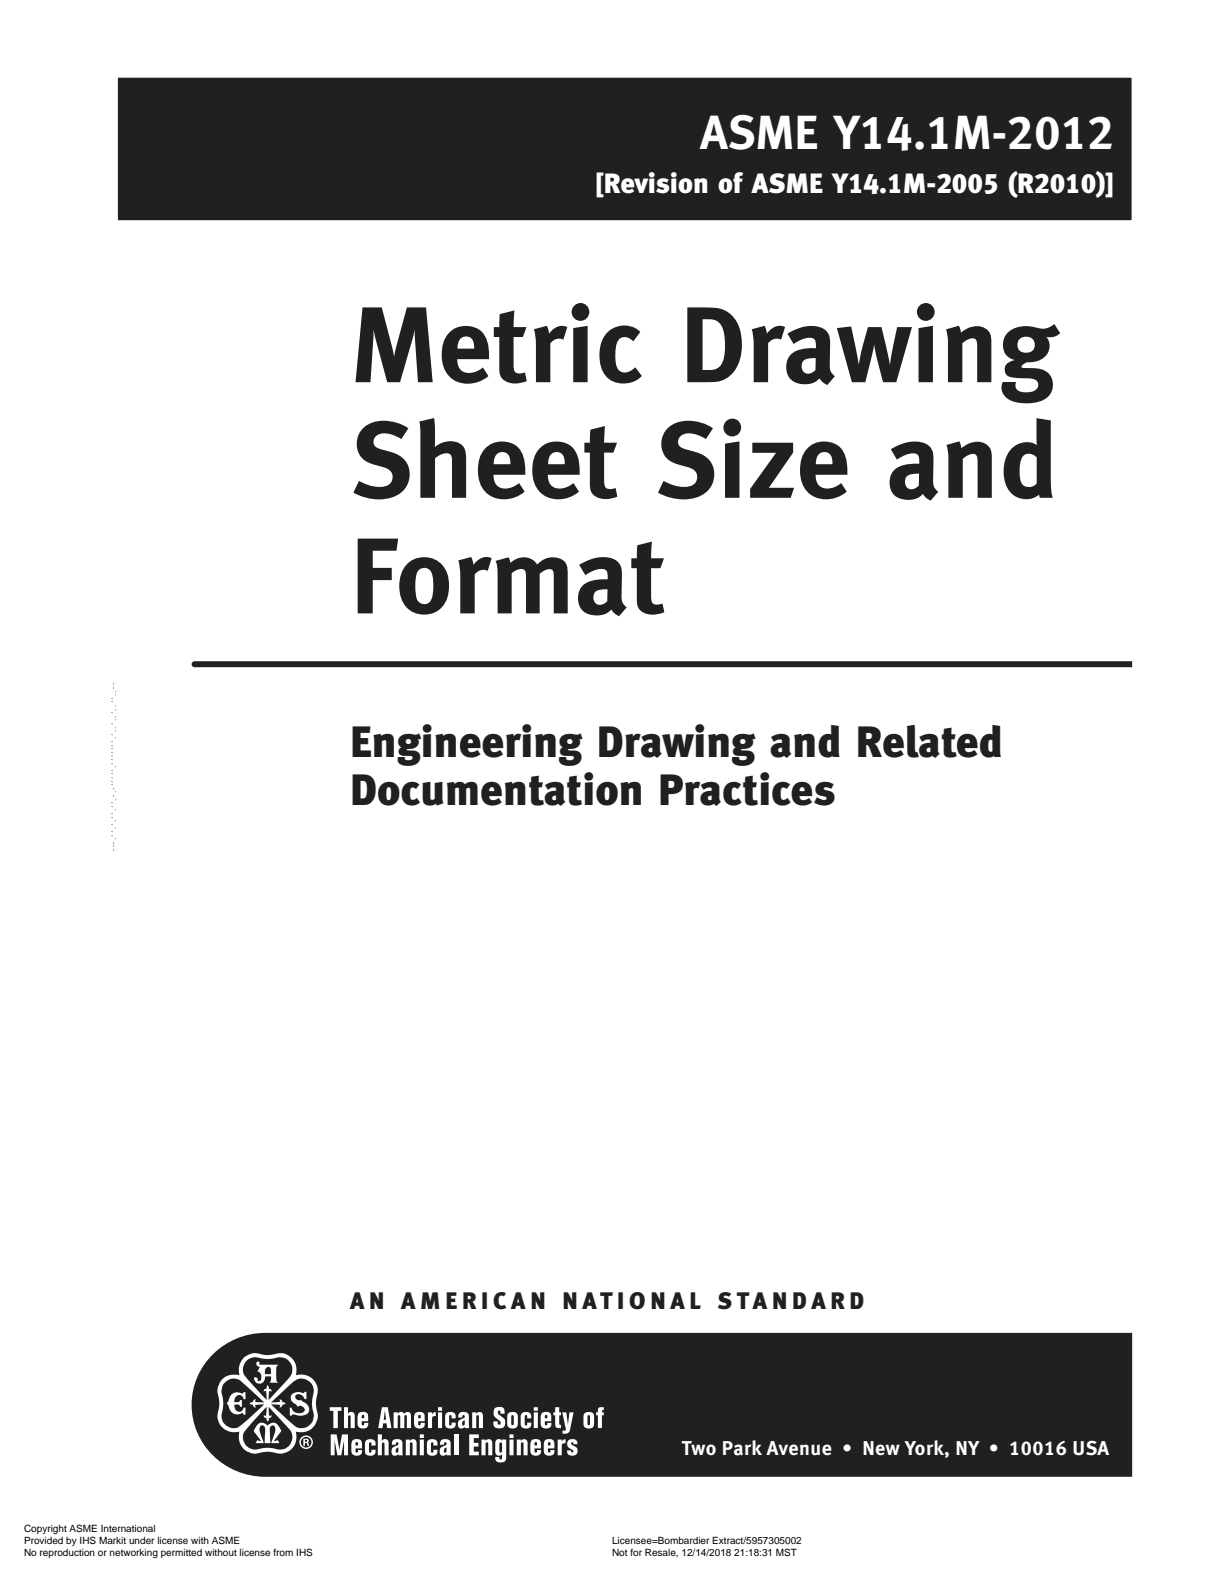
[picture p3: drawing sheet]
<svg xmlns="http://www.w3.org/2000/svg" width="216mm" height="279mm" viewBox="0 0 216 279" stroke-linecap="round" stroke-linejoin="round" font-family="sans-serif">
<path d="M20.7 13.6h179v25.3h-179z" fill="#231f20"/>
<path d="M20.7 13.6h179v25.3h-179z" fill="none" stroke="#fff" stroke-width=".18"/>
<g fill="#231f20">
<path d="M33.9 116.9l.4-.3h165.4v1.1h-165.4a.53 .53 0 0 1-.4-.8z"/>
<path d="M37.1 239.3a13.1 13.1 0 0 1 9.7-4.2h152.9v25.4h-152.9a12.7 12.7 0 0 1-11.8-7.4 12.7 12.7 0 0 1 2.1-13.8z"/>
</g>
<g fill="#fff">
<path d="M51.6 245.8a2.14 2.14 0 0 1 2-.1l.1-.2h.3v1.3h-.3a.93 .93 0 0 0-.6-.8 .93 .93 0 0 0-1 .3 .72 .72 0 0 0 1 .6l.2 .3a1.51 1.51 0 0 1 1.1 2 2.45 2.45 0 0 1-2.6 .3h-.3v.2h-.4v-1.4h.3a1.31 1.31 0 0 0 1.1 1 1.31 1.31 0 0 0 1.3-.5 .82 .82 0 0 0-.5-.7 .82 .82 0 0 0-.8 0l-.4-.4a1.1 1.1 0 0 1-.5-1.9z"/>
<path d="M40.9 246a1.84 1.84 0 0 1 1.9-.2l.1-.2h.4v1.2h-.3a.78 .78 0 0 0-.8-.8 .78 .78 0 0 0-.8 .7l-.1 .6h.3a.51 .51 0 0 0 .7-.3h.4v1.1h-.3l-.3-.3h-.8a.88 .88 0 0 0 .4 1.1 .88 .88 0 0 0 1.2-.3l.1-.3h.3v1.2h-.4l-.2-.3a1.56 1.56 0 0 1-2.4-1.2l-.3-.4v-.1z"/>
<path d="M45.6 251.1a1.2 1.2 0 0 1 1.6 .4 1.23 1.23 0 0 1 1.2-.5 1.23 1.23 0 0 1 1 .9l.2 .6-1.3 1.8 .7-.3 .3 .6h-1.4l.1-.6a5.3 5.3 0 0 0 .5-2.3l-.3-.3a.82 .82 0 0 0-.6 1.2l.1 2h-1v-.9a3.3 3.3 0 0 0-.2-2.2 .59 .59 0 0 0-.7 .2 .59 .59 0 0 0 0 .7l.7 2.2h-1.4l.3-.6 .7 .2-1.4-1.8z"/>
<path d="M58.2 248.2h2v.7h-.6v3h-.8v-3h-.6z"/>
<path d="M60.7 248.2h.7v1.2a.65 .65 0 0 1 .8-.3 .65 .65 0 0 1 .4 .8v2h-.7v-1.9a.25 .25 0 0 0-.3-.4 .25 .25 0 0 0-.2 .4v1.9h-.7z"/>
<path d="M69.4 249.1h.8v.3a.64 .64 0 0 1 .5-.4 .64 .64 0 0 1 .6 .4 .63 .63 0 0 1 .8-.3 .63 .63 0 0 1 .4 .8v2h-.7v-2a.23 .23 0 0 0-.2-.3 .23 .23 0 0 0-.3 .3v2h-.7v-2.1a.23 .23 0 0 0-.3-.2 .23 .23 0 0 0-.1 .3v2h-.8z"/>
<path d="M75.5 249.1h.7v.4l.2-.3 .5-.1v.7h-.4l-.3 .2v1.9h-.7z"/>
<path d="M78.7 249.3a.98 .98 0 0 1 1.2-.2 .98 .98 0 0 1 .5 1.1h-.7v-.3a.22 .22 0 0 0-.3-.3 .22 .22 0 0 0-.2 .3v1.3a.22 .22 0 0 0 .2 .2 .22 .22 0 0 0 .3-.2v-.3h.7a.94 .94 0 0 1-.9 1.1 .94 .94 0 0 1-1-.9v-1.4z"/>
<path d="M83.3 249.1h.7v.3a.65 .65 0 0 1 .8-.3 .65 .65 0 0 1 .4 .8v2h-.7v-2a.24 .24 0 0 0-.2-.3 .24 .24 0 0 0-.3 .2v2.1h-.7z"/>
<path d="M87.3 248.4a1.02 1.02 0 0 1 1.2-.2 1.02 1.02 0 0 1 .5 1.2h-.7v-.3a.26 .26 0 0 0-.4-.3 .26 .26 0 0 0-.1 .5l.9 .7a1.09 1.09 0 0 1-.2 1.9 1.09 1.09 0 0 1-1.5-1.2h.8l.1 .6a.26 .26 0 0 0 .3 0 .26 .26 0 0 0 .1-.3v-.2l-.3-.3a1.39 1.39 0 0 1-.7-2.1z"/>
<path d="M92.1 249.3a.98 .98 0 0 1 1.1-.2 .98 .98 0 0 1 .5 1.1h-.7v-.3a.22 .22 0 0 0-.2-.3 .22 .22 0 0 0-.2 .3v1.3a.22 .22 0 0 0 .2 .2 .22 .22 0 0 0 .2-.2v-.3h.7a.94 .94 0 0 1-.8 1.1 .94 .94 0 0 1-1.1-.9l.1-1.4z"/>
<path d="M97.9 248.2h.7v.9h.4v.5h-.4l.1 1.6 .3 .1v.6l-.8-.1-.2-.3-.1-1.9h-.3v-.5h.3z"/>
<path d="M99.2 249.1h.7l.3 2.2 .2-2.2h.8l-.6 2.9a.98 .98 0 0 1-1.4 .9v-.5l.5-.1 .1-.2z"/>
<path d="M105.6 248.3l.9-.1v.5l-.3 .2v.2h.3v.5h-.3v2.3h-.7v-2.3h-.4v-.5h.4z"/>
<path d="M58.3 253h1.1l.5 2.8 .4-2.8h1.1v3.7h-.7v-2.7l-.5 2.7h-.7l-.5-2.7v2.7h-.7z"/>
<path d="M64.6 254.1a.98 .98 0 0 1 1.2-.2 .98 .98 0 0 1 .4 1.1h-.7v-.3a.22 .22 0 0 0-.2-.3 .22 .22 0 0 0-.2 .3v1.3a.22 .22 0 0 0 .2 .2 .22 .22 0 0 0 .2-.2v-.3h.7a.94 .94 0 0 1-.8 1.1 .94 .94 0 0 1-1-.9v-1.4z"/>
<path d="M66.6 253h.8v1.2a.65 .65 0 0 1 .8-.3 .65 .65 0 0 1 .3 .8v2h-.7v-1.9a.25 .25 0 0 0-.2-.4 .25 .25 0 0 0-.2 .4v1.9h-.8z"/>
<path d="M71.6 253.9h.7v.3a.65 .65 0 0 1 .8-.3 .65 .65 0 0 1 .4 .8v2h-.7v-2a.24 .24 0 0 0-.2-.3 .24 .24 0 0 0-.3 .2v2.1h-.7z"/>
<path d="M75.5 254.1a.98 .98 0 0 1 1.2-.2 .98 .98 0 0 1 .5 1.1h-.8v-.3a.22 .22 0 0 0-.2-.3 .22 .22 0 0 0-.2 .3v1.3a.22 .22 0 0 0 .2 .2 .22 .22 0 0 0 .2-.2v-.3h.8a.94 .94 0 0 1-.9 1.1 .94 .94 0 0 1-1-.9v-1.4z"/>
<path d="M80.1 253h.7v3.7h-.7z"/>
<path d="M82.8 253h1.7v.7h-.9v.8h.8v.7h-.8v.8h.9v.7h-1.7z"/>
<path d="M84.9 253.9h.7v.3a.65 .65 0 0 1 .9-.3 .65 .65 0 0 1 .3 .8v2h-.7v-2a.24 .24 0 0 0-.2-.3 .24 .24 0 0 0-.2 .2l-.1 2.1h-.7z"/>
<path d="M91.2 253.9h.7v.3a.65 .65 0 0 1 .8-.3 .65 .65 0 0 1 .4 .8v2h-.8v-2a.24 .24 0 0 0-.1-.3 .24 .24 0 0 0-.3 .2v2.1h-.7z"/>
<path d="M98.4 253.9h.7v.4l.2-.3 .4-.1v.7h-.3l-.3 .2v1.9h-.7z"/>
<path d="M100.3 254a.93 .93 0 0 1 1-.1 .93 .93 0 0 1 .6 .8h-.7l-.1-.2-.1-.1-.3 .2 .4 .4a.95 .95 0 0 1 .7 1.4 .96 .96 0 0 1-1.1 .4 .96 .96 0 0 1-.7-1h.7a.25 .25 0 0 0 .1 .4 .25 .25 0 0 0 .4-.2 .25 .25 0 0 0-.3-.3 1.02 1.02 0 0 1-.6-1.7z"/>
<path d="M3.7 268.8v2z"/>
<path d="M3.7 270.9v2z"/>
<path d="M107.4 268.8v2z"/>
<path d="M107.4 270.9v2z"/>
<path d="M107.4 273v2z"/>
<path d="M3.7 273v2z"/>
<path d="M19.4 120.1h1.2z"/>
<path d="M47.8 247.4l3.2-3a2.58 2.58 0 0 1 3.5-.8 2.47 2.47 0 0 1 .6 3 8.4 8.4 0 0 0 .2 3.2 2.17 2.17 0 0 1-1.4 2 2.17 2.17 0 0 1-2.4-.7l-3.7-3.4 1.4 .1 .2 .1-.1 .3h.1l.3-.2 .1-.2 .5-.2a.43 .43 0 0 0-.5-.3l-.1-.3-.4-.1 .1 .4zM47 248.1v.8a.68 .68 0 0 1-.2 .8l-.3-.1 .1 .3 .4 .2 .1 .4 .2 .2 .1-.6 .5-.2v-.3l-.3 .2-.2-.2v-1.5l3.1 3.5a2.26 2.26 0 0 1 .8 2.9 2.26 2.26 0 0 1-2.9 1 6.6 6.6 0 0 0-3.2 .2 2.17 2.17 0 0 1-2.2-1.4 2.17 2.17 0 0 1 .7-2.5zM39.8 243.8a2.14 2.14 0 0 1 3.2 .2l3.6 3.4-1.4-.1-.2-.1 .2-.3-.2-.1-.3 .2-.1 .3-.5 .2 .2 .2 .3 .1 .1 .2 .2 .2h.3l-.1-.4 1.5-.1-3.1 2.9a3.6 3.6 0 0 1-2.2 1.3 2.25 2.25 0 0 1-2.1-3.1 7.3 7.3 0 0 0-.1-3.5l.2-.9zM43.6 239.9a2.77 2.77 0 0 1 2.7-.3 8.4 8.4 0 0 0 3.1-.2 2.21 2.21 0 0 1 2.1 1.6 2.21 2.21 0 0 1-.8 2.4l-3.3 3.5v-1.4l.2-.2 .3 .2v-.3l-.5-.2-.1-.6-.2 .1-.1 .5-.4 .2-.1 .3 .3-.2 .1 .1 .1 1.5-3.2-3.5a2.23 2.23 0 0 1-.2-3.5zM43 239.5a3.2 3.2 0 0 0-.8 3.1 2.95 2.95 0 0 0-3.1 .7 2.95 2.95 0 0 0-.5 3.2l.1 1-.1 .9a3 3 0 0 0 .5 3.2 3 3 0 0 0 3.1 .9 3 3 0 0 0 1 3.2 3 3 0 0 0 3.3 .4l1.5 .1a3 3 0 0 0 3.3-.5 3 3 0 0 0 .9-3.2 3.1 3.1 0 0 0 3.2-.9 3.1 3.1 0 0 0 .4-3.3v-1.6a2.99 2.99 0 0 0-.5-3.3 2.99 2.99 0 0 0-3.1-.8 2.97 2.97 0 0 0-.8-3.1 2.97 2.97 0 0 0-3.1-.6 5.6 5.6 0 0 1-3.1-.2 3.3 3.3 0 0 0-2.2 .8z"/>
<path d="M52.8 254.4a1.2 1.2 0 0 0 2.4 0 1.2 1.2 0 0 0-2.4 0zM53.1 254.4a.94 .94 0 0 1 1.8 0 .94 .94 0 0 1-1.8 0z"/>
<path d="M53.5 253.8v1.2h.3v-.5l.4 .1v.4h.3l-.1-.4-.2-.2 .2-.2v-.3zM53.8 254h.3v.3h-.3z"/>
<path d="M47 241.3l.3-.2 .3 .1a1.41 1.41 0 0 1 .2 1.2h-1.1v-.6zM45.4 240.2a.55 .55 0 0 0-.1 .6 .55 .55 0 0 0 .5 .3l-.4 .7a1.11 1.11 0 0 1 .5 1.8h-.5a.43 .43 0 0 0 0-.5 .43 .43 0 0 0-.5-.1 .94 .94 0 0 0 .8 1.1 .94 .94 0 0 0 1-.9l.1-.4h1v.8l-.2 .3h1.5l-.3-.4-.1-1.4a1.21 1.21 0 0 1 .4-1.4h-3.4l.1-.4-.1-.1z"/>
<path d="M63.9 249.6l-.1 .6h.5l-.1-.6zM63.3 249.3a.96 .96 0 0 1 1-.3 .96 .96 0 0 1 .6 .8v.9h-1.1v.5a.23 .23 0 0 0 .3 .2 .23 .23 0 0 0 .1-.3v-.1h.8a.95 .95 0 0 1-1 1 .95 .95 0 0 1-.9-1.1 2.29 2.29 0 0 1 .2-1.6z"/>
<path d="M67.9 248.8l-.2 1.6h.4zM67.4 248.2h1l.6 3.7h-.7l-.1-.8h-.6l-.1 .8h-.8z"/>
<path d="M73.9 249.6l-.1 .6h.4v-.6zM73.3 249.3a.96 .96 0 0 1 1-.3 .96 .96 0 0 1 .6 .8v.9h-1.1v.5a.23 .23 0 0 0 .2 .2 .23 .23 0 0 0 .2-.3v-.1h.7a.96 .96 0 0 1-1 1 .96 .96 0 0 1-.9-1.1 2.29 2.29 0 0 1 .3-1.6z"/>
<path d="M77.3 249.1h.7v2.8h-.7zM77.3 248.2h.7v.6h-.7z"/>
<path d="M81.6 250.7l-.1 .2a.34 .34 0 0 0 0 .3 .34 .34 0 0 0 .3 .2l.2-.2v-.7zM81 249.3a.97 .97 0 0 1 1.1-.3 .97 .97 0 0 1 .6 .9l.1 2h-.8v-.2a.71 .71 0 0 1-1 .1 .71 .71 0 0 1-.2-1 1.79 1.79 0 0 1 1.2-.8v-.3l-.3-.1-.1 .1-.1 .3h-.7l.1-.4z"/>
<path d="M90.3 249.6l-.1 .3v1.4a.24 .24 0 0 0 .3 .1 .24 .24 0 0 0 .1-.3v-1.4zM89.7 249.3a.97 .97 0 0 1 1.1-.2 .97 .97 0 0 1 .5 .9v1a.94 .94 0 0 1-.9 1 .94 .94 0 0 1-.9-1v-1.3z"/>
<path d="M94.1 249.1h.8v2.8h-.8zM94.1 248.2h.8v.6h-.8z"/>
<path d="M96.2 249.6l-.1 .6h.5l-.1-.6zM95.6 249.3a.96 .96 0 0 1 1-.3 .96 .96 0 0 1 .6 .8v.9h-1.1v.5a.23 .23 0 0 0 .3 .2 .23 .23 0 0 0 .1-.3v-.1h.8a.96 .96 0 0 1-1 1 .96 .96 0 0 1-.9-1.1 2.29 2.29 0 0 1 .2-1.6z"/>
<path d="M103.7 249.6l-.1 .3 .1 1.4a.24 .24 0 0 0 .3 .1 .24 .24 0 0 0 .1-.3v-1.4zM103.1 249.3a.97 .97 0 0 1 1.1-.2 .97 .97 0 0 1 .6 .9v1a.94 .94 0 0 1-1 1 .94 .94 0 0 1-.9-1v-1.3z"/>
<path d="M62.8 254.4l-.1 .6h.5l-.1-.6zM62.2 254.1a.96 .96 0 0 1 1-.3 .96 .96 0 0 1 .6 .8v.9h-1.1v.5a.23 .23 0 0 0 .3 .2 .23 .23 0 0 0 .2-.3v-.1h.7a.95 .95 0 0 1-1 1 .95 .95 0 0 1-.9-1.1 2.29 2.29 0 0 1 .2-1.6z"/>
<path d="M69.9 255.5l-.1 .1a.34 .34 0 0 0-.1 .4 .34 .34 0 0 0 .4 .2l.2-.2v-.7zM69.3 254.1a.97 .97 0 0 1 1.1-.3 .97 .97 0 0 1 .6 .9l.1 2h-.8v-.2a.71 .71 0 0 1-1 .1 .71 .71 0 0 1-.2-1 1.79 1.79 0 0 1 1.2-.8v-.3l-.3-.1-.2 .1v.3h-.7l.1-.5z"/>
<path d="M74 253.9h.8v2.8h-.8zM74 253h.8v.6h-.8z"/>
<path d="M78.4 255.5l-.1 .1a.34 .34 0 0 0-.1 .4 .34 .34 0 0 0 .4 .2l.2-.2v-.7zM77.8 254.1a.97 .97 0 0 1 1.1-.3 .97 .97 0 0 1 .6 .9l.1 2h-.8v-.2a.71 .71 0 0 1-1 .1 .71 .71 0 0 1-.2-1 1.79 1.79 0 0 1 1.2-.8v-.3l-.3-.1-.2 .1v.3h-.7l.1-.5z"/>
<path d="M88.2 254.5l-.1 .2v1.3l.2 .2 .3-.2v-1.4l-.1-.1zM87.5 254a.68 .68 0 0 1 1.1 .2v-.3h.7v3a.98 .98 0 0 1-.9 1.1 .98 .98 0 0 1-1-.8v-.2h.7a.28 .28 0 0 0 .1 .4 .28 .28 0 0 0 .4-.3v-.6a.66 .66 0 0 1-.9 .2 .66 .66 0 0 1-.3-.7v-1.6z"/>
<path d="M89.9 253.9h.7v2.8h-.7zM89.9 253h.7v.6h-.7z"/>
<path d="M94.4 254.4l-.1 .6h.4v-.6zM93.8 254.1a.96 .96 0 0 1 1-.3 .96 .96 0 0 1 .6 .8v.9h-1.1v.5a.23 .23 0 0 0 .3 .2 .23 .23 0 0 0 .1-.3v-.1h.7a.95 .95 0 0 1-1 1 .95 .95 0 0 1-.9-1.1 2.29 2.29 0 0 1 .3-1.6z"/>
<path d="M96.7 254.4l-.1 .6h.5l-.1-.6zM96.1 254.1a.96 .96 0 0 1 1-.3 .96 .96 0 0 1 .7 .8v.9h-1.2l.1 .5a.23 .23 0 0 0 .2 .2 .23 .23 0 0 0 .2-.3v-.1h.7a.96 .96 0 0 1-1 1 .96 .96 0 0 1-.9-1.1 2.3 2.3 0 0 1 .2-1.6z"/>
</g>
<g font-size="19" fill="#231f20">
<text x="61.8" y="67.4">Metric Drawing</text>
<text x="61.8" y="87.8">Sheet Size and</text>
<text x="61.8" y="108.2">Format</text>
</g>
<text font-size="8.4" fill="#fff" x="123.5" y="26.3">ASME Y14.1M-2012</text>
<g font-size="7.7" fill="#231f20">
<text x="61.8" y="133.5">Engineering Drawing and Related</text>
<text x="61.8" y="141.9">Documentation Practices</text>
</g>
<text font-size="4.9" fill="#fff" x="105" y="34">[Revision of ASME Y14.1M-2005 (R2010)]</text>
<text font-size="4.2" fill="#231f20" x="61.8" y="230.9">A N A M E R I C A N N AT I O N A L S TA N D A R D</text>
<text font-size="3.5" fill="#fff" x="120.3" y="256.6">Two Park Avenue • New York, NY • 10016 USA</text>
<g font-size="1.8">
<text x="4.2" y="270.2">Copyright ASME International</text>
<text x="4.2" y="272.3">Provided by IHS Markit under license with ASME</text>
<text x="4.2" y="274.5">No reproduction or networking permitted without license from IHS</text>
<text x="107.9" y="272.3">Licensee=Bombardier Extract/5957305002</text>
<text x="107.9" y="274.5">Not for Resale, 12/14/2018 21:18:31 MST</text>
</g>
<text font-size="1.1" x="19.8" y="120.4" transform="rotate(90 19.8 120.4)">--``,,``,``,``,`,,,,,,,`,,,,,-`-`,,`,,`,`,,`---</text>
</svg>
